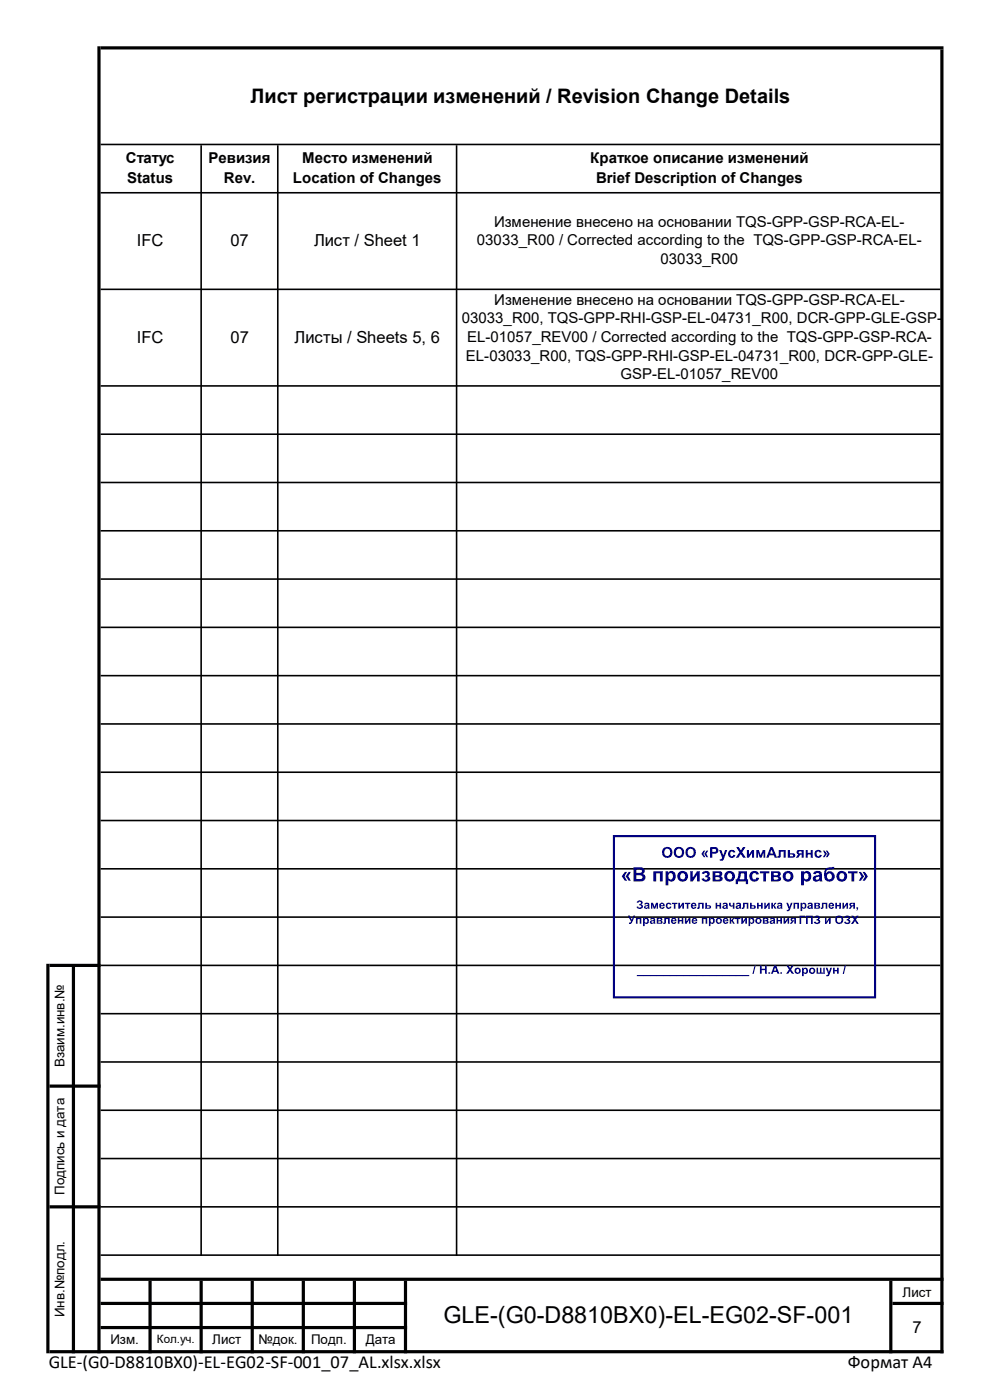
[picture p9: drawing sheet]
<svg xmlns="http://www.w3.org/2000/svg" width="210mm" height="297mm" viewBox="0 0 210 297" stroke-linecap="round" stroke-linejoin="round" font-family="sans-serif">
<g fill="#000">
<path d="M20.7 9.8h.6v277.3h-.6zM199.5 10.5h.7v276.6h-.7zM42.3 271.7h.7v15.4h-.7zM58.8 30.8h.3v235.6h-.3zM96.7 30.8h.3v235.6h-.3zM9.8 204.5h.7v82.6h-.7zM15.2 205.1h.7v82h-.7zM31.5 271.7h.7v15.4h-.7zM53.2 271.7h.6v15.4h-.6zM64 271.7h.7v15.4h-.7zM74.8 271.7h.7v15.4h-.7zM85.7 271.7h.7v15.4h-.7zM188.6 271.7h.7v15.4h-.7z" fill-rule="evenodd"/>
<path d="M21.3 9.8h178.9v.7h-178.9zM21.3 30.5h178.2v.3h-178.2zM21.3 40.7h178.2v.4h-178.2zM21.3 61.2h178.2v.4h-178.2zM21.3 81.7h178.2v.3h-178.2zM21.3 91.9h178.2v.4h-178.2zM21.3 102.2h178.2v.3h-178.2zM21.3 112.4h178.2v.4h-178.2zM21.3 122.7h178.2v.3h-178.2zM21.3 132.9h178.2v.4h-178.2zM21.3 143.2h178.2v.3h-178.2zM21.3 153.4h178.2v.4h-178.2zM21.3 163.7h178.2v.3h-178.2zM21.3 173.9h178.2v.3h-178.2zM21.3 184.1h178.2v.4h-178.2zM21.3 194.4h178.2v.3h-178.2zM21.3 204.6h178.2v.4h-178.2zM21.3 214.9h178.2v.3h-178.2zM21.3 225.1h178.2v.4h-178.2zM10.5 230.1h10.8v.7h-10.8zM21.3 235.4h178.2v.3h-178.2zM21.3 245.6h178.2v.4h-178.2zM21.3 255.9h178.2v.3h-178.2zM21.3 266.1h178.2v.3h-178.2zM21.3 271.1h178.9v.6h-178.9zM189.3 276.2h10.9v.7h-10.9zM21.3 281.3h65.1v.7h-65.1zM10.5 286.4h189.7v.7h-189.7z" fill-rule="evenodd"/>
<path d="M10.5 204.5h10.8v.6h-10.8zM10.5 255.7h10.8v.7h-10.8zM42.5 30.8h.3v235.6h-.3zM21.3 276.2h65.1v.7h-65.1z" fill-rule="evenodd"/>
</g>
<path d="M130.2 177.4h55.4v34.2h-55.4z" fill="none" stroke="#000080" stroke-width=".45"/>
<g fill="#000080">
<path d="M132.6 185h.4l-.5 .9 .5 1h-.4l-.7-1zM133.4 185h.4l-.5 .9 .5 1h-.4l-.7-1zM134.4 184h1.2a.8 .8 0 0 1 1 .3 .8 .8 0 0 1-.2 1.1 .83 .83 0 0 1 .5 1 .83 .83 0 0 1-1 .6h-1.5zM135 184.5v.7a.88 .88 0 0 0 1.2-.4l-.2-.3zM135 185.7v.8h.9a.44 .44 0 0 0 .4-.6 .44 .44 0 0 0-.7-.2zM138.6 184.8h2v2.2h-.6v-1.7h-.8v1.7h-.6zM141.2 184.8h.5v.3a.91 .91 0 0 1 1.1-.2 .91 .91 0 0 1 .6 1 .91 .91 0 0 1-.5 1 .91 .91 0 0 1-1.1-.2v1.1h-.6zM141.9 185.4a.63 .63 0 0 0-.1 .8 .63 .63 0 0 0 .8 .2 .67 .67 0 0 0 .1-.8 .67 .67 0 0 0-.7-.3zM143.7 185.9a1.15 1.15 0 0 1 2.3 0 1.15 1.15 0 0 1-2.3 0zM144.4 185.4a.61 .61 0 0 0 0 1 .61 .61 0 0 0 .9-.2 .6 .6 0 0 0-.1-.8 .6 .6 0 0 0-.8 0zM146.4 184.8h.6v1.4l.9-1.4h.5v2.2h-.5v-1.4l-.9 1.4h-.6zM149.1 185a.79 .79 0 0 1 1-.2 .79 .79 0 0 1 .4 .9l-.3 .2a.62 .62 0 0 1 .4 .8 .62 .62 0 0 1-.8 .3 .95 .95 0 0 1-1-.6l.5-.1 .4 .3h.3l.1-.4-.5-.1v-.4a.32 .32 0 0 0 .4-.2 .32 .32 0 0 0-.2-.4 .32 .32 0 0 0-.4 .2h-.5zM151.2 184.8h1.3a.59 .59 0 0 1 .6 .2 .59 .59 0 0 1 0 .7l-.2 .2a.58 .58 0 0 1 .4 .7 .58 .58 0 0 1-.7 .4h-1.4zM151.8 185.2v.5h.6l.2-.2-.1-.3zM151.8 186.1v.5h.7l.2-.2-.1-.3zM153.6 185.9a1.15 1.15 0 0 1 2.3 0 1.15 1.15 0 0 1-2.3 0zM154.4 185.4a.61 .61 0 0 0-.1 1 .61 .61 0 0 0 1-.2 .6 .6 0 0 0-.1-.8 .6 .6 0 0 0-.8 0zM156.7 184.8h1.8v1.7h.2v1.1h-.5v-.6h-1.7v.6h-.4v-1.1h.2l.2-.4zM157.2 185.3l-.3 1.2h1v-1.2zM159.3 185.1a1.06 1.06 0 0 1 1.7 .4l-.6 .1v-.2a.49 .49 0 0 0-.6-.1 .49 .49 0 0 0-.2 .6l.1 .5 .2 .2 .4-.1 .2-.3 .6 .1a1.12 1.12 0 0 1-1.7 .5 1.12 1.12 0 0 1-.1-1.7zM161.2 184.8h2v.5h-.7v1.7h-.6v-1.7h-.7zM163.6 184.8h1.2a.59 .59 0 0 1 .7 .2 .59 .59 0 0 1 0 .7l-.3 .2a.58 .58 0 0 1 .5 .7 .58 .58 0 0 1-.7 .4h-1.4zM164.2 185.2v.5h.6l.2-.2-.1-.3zM164.2 186.1v.5h.7l.2-.2-.1-.3zM166 185.9a1.15 1.15 0 0 1 2.3 0 1.15 1.15 0 0 1-2.3 0zM166.8 185.4a.61 .61 0 0 0-.1 1 .61 .61 0 0 0 1-.2 .6 .6 0 0 0-.1-.8 .6 .6 0 0 0-.8 0zM169.9 184.8h.6v.3a.91 .91 0 0 1 1.1-.2 .91 .91 0 0 1 .5 1 .91 .91 0 0 1-.5 1 .91 .91 0 0 1-1.1-.2v1.1h-.6zM170.7 185.4a.63 .63 0 0 0-.2 .8 .63 .63 0 0 0 .9 .2 .67 .67 0 0 0 .1-.8 .67 .67 0 0 0-.7-.3zM172.7 185a.95 .95 0 0 1 1.1-.3 .95 .95 0 0 1 .6 .9l.1 1.4h-.6l-.1-.2a.73 .73 0 0 1-1 .2 .73 .73 0 0 1-.1-1.1l1.1-.3a.4 .4 0 0 0-.4-.4 .4 .4 0 0 0-.4 .3l-.5-.1zM173.1 186.1l-.1 .2a.44 .44 0 0 0 .6 .3 .44 .44 0 0 0 .2-.7zM175.1 184.3l.6-.3 1.3-.1a.81 .81 0 0 1-.9 .5 .73 .73 0 0 0-.9 .9 1.08 1.08 0 0 1 1.9 .3 1.08 1.08 0 0 1-1.2 1.4 1.19 1.19 0 0 1-1.1-1.5zM175.6 185.5a.58 .58 0 0 0-.1 .9 .58 .58 0 0 0 .9-.2 .57 .57 0 0 0-.1-.7 .57 .57 0 0 0-.7 0zM177.4 185.9a1.15 1.15 0 0 1 2.3 0 1.15 1.15 0 0 1-2.3 0zM178.2 185.4a.61 .61 0 0 0-.1 1 .61 .61 0 0 0 1-.2 .6 .6 0 0 0-.1-.8 .6 .6 0 0 0-.8 0zM179.9 184.8h2v.5h-.7v1.7h-.6v-1.7h-.7zM183 185h.5l.6 .9-.6 1h-.5l.5-1zM182.2 185h.4l.7 .9-.7 1h-.4l.5-1z"/>
<path d="M135.3 191.1a.55 .55 0 0 1 .8-.1 .55 .55 0 0 1 0 .8l-.1 .1a.55 .55 0 0 1 .3 .8 .55 .55 0 0 1-.8 .1l-.5-.4 .4-.1a.32 .32 0 0 0 .3 .2 .32 .32 0 0 0 .3-.3l-.4-.1v-.3l.3-.1v-.3l-.2-.1-.3 .2-.3-.1zM136.8 191.7a.56 .56 0 0 1 .6-.2 .56 .56 0 0 1 .4 .5v.8h-.3l-.1-.1a.42 .42 0 0 1-.6 .1 .42 .42 0 0 1 0-.6l.6-.2a.23 .23 0 0 0-.2-.3 .23 .23 0 0 0-.2 .2h-.3zM137 192.3v.1a.26 .26 0 0 0 .3 .1 .26 .26 0 0 0 .1-.3zM138.1 191.5h.4l.3 .9 .4-.9h.4v1.3h-.3v-.8l-.3 .8h-.3l-.3-.8v.8h-.3zM140 191.7a.62 .62 0 0 1 .7-.1 .62 .62 0 0 1 .3 .7h-.8l.2 .3 .3-.2h.3a.65 .65 0 0 1-1 .3 .65 .65 0 0 1 0-1zM140.3 191.8l-.1 .3h.5l-.2-.3zM141.4 191.7l.7-.2 .3 .4-.3 .1-.2-.2a.42 .42 0 0 0-.3 .4 .42 .42 0 0 0 .3 .4l.2-.3 .3 .1a.65 .65 0 0 1-.9 .3 .65 .65 0 0 1-.1-1zM142.5 191.5h1.2v.3h-.4v1h-.4v-1h-.4zM143.9 191.5h.3v.8l.5-.8h.4v1.3h-.3v-.8l-.6 .8h-.3zM145.3 191.5h1.1v.3h-.4v1h-.3v-1h-.4zM146.7 191.7a.62 .62 0 0 1 .8-.1 .62 .62 0 0 1 .3 .7h-.9l.2 .3 .3-.2h.3a.65 .65 0 0 1-.9 .3 .65 .65 0 0 1-.1-1zM147 191.8l-.1 .3h.5l-.2-.3zM148.1 191.5h1.2v1.3h-.4v-1h-.4l-.1 .9-.5 .1v-.2l.2-.1zM149.6 191.5h.4v.6l.8 .1-.1 .5-1.1 .1zM150 192.3v.3l.5-.1-.1-.2zM151.8 191.5h.3v.5h.5v-.5h.4v1.3h-.4v-.5h-.5v.5h-.3zM153.4 191.7a.56 .56 0 0 1 .6-.2 .56 .56 0 0 1 .4 .5v.8h-.3v-.1a.42 .42 0 0 1-.7 .1 .42 .42 0 0 1 0-.6l.6-.2a.23 .23 0 0 0-.2-.3 .23 .23 0 0 0-.2 .2h-.3zM153.6 192.3v.1a.26 .26 0 0 0 .3 .1 .26 .26 0 0 0 .1-.3zM154.7 191.5h.3v.3a.28 .28 0 0 0 .2 .3 .28 .28 0 0 0 .3 0v-.6h.3v1.3h-.3v-.5a.58 .58 0 0 1-.7-.1 .58 .58 0 0 1-.1-.7zM156.2 191.7a.56 .56 0 0 1 .6-.2 .56 .56 0 0 1 .4 .5l.1 .8h-.4v-.1a.42 .42 0 0 1-.6 .1 .42 .42 0 0 1-.1-.6l.7-.2a.23 .23 0 0 0-.3-.3 .23 .23 0 0 0-.2 .2h-.3zM156.5 192.3l-.1 .1a.26 .26 0 0 0 .3 .1 .26 .26 0 0 0 .2-.3zM157.6 191.5h1.2v1.3h-.4v-1h-.4l-.1 .9-.5 .1v-.2l.2-.1zM159.1 191.5h.3v.6l.9 .1-.1 .5-1.1 .1zM159.4 192.3v.3l.6-.1-.1-.2zM160.6 191.5h.4v.5h.4v-.5h.4v1.3h-.4v-.5h-.4v.5h-.4zM162.1 191.5h.3v.8l.6-.8h.3v1.3h-.3v-.8l-.6 .8h-.3zM163.6 191.5h.4v.5h.1a.46 .46 0 0 1 .6-.5v.2l-.2 .1a.38 .38 0 0 0-.2 .3 .38 .38 0 0 0 .2 .3l.2 .4h-.3l-.4-.5v.5h-.4zM164.9 191.7a.56 .56 0 0 1 .7-.2 .56 .56 0 0 1 .3 .5l.1 .8h-.3l-.1-.1a.42 .42 0 0 1-.6 .1 .42 .42 0 0 1-.1-.6l.7-.2a.23 .23 0 0 0-.2-.3 .23 .23 0 0 0-.3 .2h-.3zM165.2 192.3l-.1 .1a.26 .26 0 0 0 .4 .1 .26 .26 0 0 0 .1-.3zM166.8 191.5h.4l.3 .9 .3-.9h.3l-.6 1.6-.2 .2h-.4v-.3h.3l.1-.2zM168.3 191.5h1.2v1.3h-.4v-1h-.4v1h-.4zM169.8 191.5h.4v.2a.58 .58 0 0 1 .7 .1 .58 .58 0 0 1 0 .7 .58 .58 0 0 1-.7 .1v.7h-.4zM170.3 191.9l-.1 .5 .2 .1a.36 .36 0 0 0 .3-.4 .36 .36 0 0 0-.4-.2zM171.4 191.7a.56 .56 0 0 1 .6-.2 .56 .56 0 0 1 .4 .5l.1 .8h-.4v-.1a.42 .42 0 0 1-.6 .1 .42 .42 0 0 1-.1-.6l.7-.2a.23 .23 0 0 0-.2-.3 .23 .23 0 0 0-.3 .2h-.3zM171.7 192.3l-.1 .1a.26 .26 0 0 0 .4 .1 .26 .26 0 0 0 .1-.3zM172.7 191.5l1.1 .1 .1 .3-.2 .2 .3 .3-.1 .3-1.2 .1zM173.1 191.7v.4l.5-.2-.1-.1zM173.1 192.3v.3l.5-.1v-.2zM174.4 191.5h1.1v1.3h-.3v-1h-.5l-.1 .9-.5 .1v-.2l.2-.1zM175.9 191.7a.62 .62 0 0 1 .7-.1 .62 .62 0 0 1 .3 .7h-.8l.2 .3 .3-.2h.3a.65 .65 0 0 1-1 .3 .65 .65 0 0 1 0-1zM176.2 191.8l-.1 .3h.5l-.2-.3zM177.2 191.5h.4v.5h.4v-.5h.4v1.3h-.4v-.5h-.4v.5h-.4zM178.7 191.5h.3v.8l.6-.8h.3v1.3h-.3v-.8l-.6 .8h-.3zM180.2 191.7l1.2-.2v1.3h-.4v-.5l-.3 .1-.2 .4h-.4l.4-.6-.3-.2zM180.6 191.8v.2l.4 .1v-.4zM181.7 192.5h.3v.4l-.3 .3 .2-.4h-.2z"/>
<path d="M133.2 194.2h.4l.4 .9 .4-.9h.3l-.6 1.4-.3 .4h-.4v-.3h.3l.2-.2zM134.9 194.7h1.2v1.3h-.4v-1h-.5v1h-.3zM136.4 194.7h.3v.2a.58 .58 0 0 1 .8 .1 .58 .58 0 0 1 0 .7 .58 .58 0 0 1-.7 .1v.7h-.4zM136.8 195v.6l.2 .1a.36 .36 0 0 0 .3-.4 .36 .36 0 0 0-.5-.3zM138 194.8a.56 .56 0 0 1 .6-.1 .56 .56 0 0 1 .4 .5l.1 .8h-.4v-.1a.42 .42 0 0 1-.6 .1 .42 .42 0 0 1-.1-.6l.6-.2a.23 .23 0 0 0-.2-.3 .23 .23 0 0 0-.2 .2l-.3-.1zM138.3 195.5l-.1 .1a.26 .26 0 0 0 .3 .1 .26 .26 0 0 0 .1-.3zM139.3 194.7l1.1 .1 .1 .2-.2 .3 .3 .3-.1 .3-1.2 .1zM139.7 194.9v.3l.5-.1-.1-.1zM139.7 195.4v.4l.5-.1-.1-.2zM140.9 194.7h1.2v1.3h-.4v-1h-.4l-.1 .9-.5 .1v-.3h.2zM142.5 194.9a.62 .62 0 0 1 .7-.1 .62 .62 0 0 1 .3 .6h-.8l.2 .4 .3-.2h.3a.65 .65 0 0 1-1 .3 .65 .65 0 0 1 0-1zM142.7 195v.2h.5l-.2-.2zM143.8 194.7h.3v.5h.5v-.5h.4v1.3h-.4v-.5h-.5v.5h-.3zM145.3 194.7h.3v.8l.5-.8h.4v1.3h-.4v-.8l-.5 .8h-.3zM146.9 194.9a.62 .62 0 0 1 .7-.1 .62 .62 0 0 1 .3 .6h-.8l.2 .4 .3-.2h.3a.65 .65 0 0 1-1 .3 .65 .65 0 0 1 0-1zM147.2 195l-.1 .2h.5l-.2-.2zM148.9 194.7h1.1v1.3h-.3v-1h-.5v1h-.3zM150.4 194.7h.3v.2a.58 .58 0 0 1 .8 .1 .58 .58 0 0 1 0 .7 .58 .58 0 0 1-.8 .1v.7h-.3zM150.8 195v.6l.1 .1a.36 .36 0 0 0 .4-.4 .36 .36 0 0 0-.5-.3zM151.8 195.3a.7 .7 0 0 1 1.4 0 .7 .7 0 0 1-1.4 0zM152.2 195.4a.35 .35 0 0 0 .7 0 .35 .35 0 0 0-.7 0zM153.5 194.9a.62 .62 0 0 1 .7-.1 .62 .62 0 0 1 .3 .6h-.8l.2 .4 .3-.2h.3a.65 .65 0 0 1-1 .3 .65 .65 0 0 1 0-1zM153.8 195l-.1 .2h.5l-.2-.2zM154.8 194.7h.3v.5h.2a.46 .46 0 0 1 .5-.5v.2h-.1a.38 .38 0 0 0-.2 .4 .38 .38 0 0 0 .2 .3l.2 .4h-.4l-.4-.6v.6h-.3zM155.9 194.7h1.2v.3h-.4v1h-.4v-1h-.4zM157.3 194.7h.3v.8l.5-.8h.3v1.3h-.3v-.8l-.5 .8h-.3zM158.8 194.7h.3v.2a.58 .58 0 0 1 .8 .1 .58 .58 0 0 1 0 .7 .58 .58 0 0 1-.8 .1v.7h-.3zM159.2 195v.6l.1 .1a.36 .36 0 0 0 .4-.4 .36 .36 0 0 0-.5-.3zM160.2 195.3a.7 .7 0 0 1 1.4 0 .7 .7 0 0 1-1.4 0zM160.6 195.4a.35 .35 0 0 0 .7 0 .35 .35 0 0 0-.7 0zM161.8 194.7l1.1 .1 .1 .2-.2 .3 .3 .3-.1 .3-1.2 .1zM162.2 194.9v.3l.5-.1-.1-.1zM162.2 195.4v.4l.5-.1-.1-.2zM163.4 194.8a.56 .56 0 0 1 .6-.1 .56 .56 0 0 1 .4 .5l.1 .8h-.4v-.1a.42 .42 0 0 1-.6 .1 .42 .42 0 0 1-.1-.6l.7-.2a.23 .23 0 0 0-.2-.3 .23 .23 0 0 0-.3 .2l-.3-.1zM163.7 195.5l-.1 .1a.26 .26 0 0 0 .4 .1 .26 .26 0 0 0 .1-.3zM164.7 194.7h.4v.5h.4v-.5h.4v1.3h-.4v-.5h-.4v.5h-.4zM166.2 194.7h.4v.8l.5-.8h.3v1.3h-.3v-.8l-.5 .8h-.4zM167.7 194.9l1.2-.2v1.3h-.4v-.5l-.2 .1-.3 .4h-.4l.4-.6-.3-.2zM168.1 195v.2l.4 .1v-.4z"/>
<path d="M169.6 194.3h1.2v.2h-.8v1.5h-.4zM171 194.3h1.4v1.7h-.3v-1.5h-.7v1.5h-.4zM172.9 194.4a.55 .55 0 0 1 .8-.2 .55 .55 0 0 1 0 .8v.1a.55 .55 0 0 1 .2 .8 .55 .55 0 0 1-.8 .1l-.5-.4 .4-.1a.32 .32 0 0 0 .3 .2 .32 .32 0 0 0 .3-.3l-.4-.1v-.3l.3-.1 .1-.3-.3-.1-.3 .2h-.3zM175 194.7h.3v.8l.6-.8h.3v1.3h-.3v-.8l-.6 .8h-.3zM177.2 195.1a.9 .9 0 0 1 1.8 0 .9 .9 0 0 1-1.8 0zM177.7 194.7a.59 .59 0 0 0-.1 .8 .59 .59 0 0 0 .9 0 .59 .59 0 0 0-.1-.8l-.4-.2zM179.3 194.4a.55 .55 0 0 1 .8-.2 .55 .55 0 0 1 0 .8v.1a.55 .55 0 0 1 .2 .8 .55 .55 0 0 1-.8 .1l-.5-.4 .4-.1a.32 .32 0 0 0 .3 .2 .32 .32 0 0 0 .3-.3l-.4-.1v-.3l.3-.1v-.3l-.2-.1-.3 .2h-.3zM180.6 194.3h.4l.4 .5 .3-.5h.4l-.5 .8 .6 .9h-.4l-.4-.6-.4 .6h-.5l.7-.9z"/>
<path d="M135.1 206.9h1.4v.2h-1.4zM136.5 206.9h1.4v.2h-1.4zM137.9 206.9h1.4v.2h-1.4zM139.3 206.9h1.4v.2h-1.4zM140.7 206.9h1.4v.2h-1.4zM142.1 206.9h1.4v.2h-1.4zM143.5 206.9h1.4v.2h-1.4zM144.9 206.9h1.4v.2h-1.4zM146.3 206.9h1.4v.2h-1.4zM147.7 206.9h1.4v.2h-1.4zM149.1 206.9h1.4v.2h-1.4zM150.5 206.9h1.4v.2h-1.4zM151.9 206.9h1.4v.2h-1.4zM153.3 206.9h1.4v.2h-1.4zM154.7 206.9h1.4v.2h-1.4zM156.1 206.9h1.4v.2h-1.4zM157.5 206.9h1.4v.2h-1.4zM160.1 204.8h.2l-.4 1.8h-.3zM161.2 204.8h.4v.7h.7v-.7h.4v1.8h-.4v-.8h-.7v.8h-.4zM163 206.3h.4v.3h-.4zM164.2 204.8h.4l.8 1.8h-.4l-.2-.4h-.7l-.2 .4h-.4zM164.4 205.2l-.2 .7h.5zM165.5 206.3h.4v.3h-.4zM166.8 204.8h.4l.4 .6 .4-.6h.4l-.6 .9 .6 .9h-.4l-.4-.6-.4 .6h-.4l.6-.9zM168.5 205.9a.7 .7 0 0 1 1.4 0 .7 .7 0 0 1-1.4 0zM168.9 206a.36 .36 0 0 0 .7 0 .36 .36 0 0 0-.7 0zM170.1 205.3h.4v.2a.59 .59 0 0 1 .8 .1 .59 .59 0 0 1 0 .7 .59 .59 0 0 1-.8 .1v.7h-.4zM170.6 205.6l-.1 .6 .2 .1a.36 .36 0 0 0 .4-.4 .36 .36 0 0 0-.5-.3zM171.6 205.9a.7 .7 0 0 1 1.4 0 .7 .7 0 0 1-1.4 0zM172 206a.36 .36 0 0 0 .7 0 .36 .36 0 0 0-.7 0zM173.2 205.3h.3v1h.4v-1h.4v1h.4v-1h.3v1.3h-1.8zM175.2 205.3h.3l.3 .9 .4-.9h.3l-.6 1.6-.2 .2h-.4v-.3h.2l.2-.2zM176.7 205.3h.4v.5h.5v-.5h.3v1.3h-.3v-.5h-.5v.5h-.4zM179.2 204.8h.3l-.5 1.8h-.2z"/>
<path d="M140.4 180.8a1.15 1.15 0 0 1 2.3 0 1.15 1.15 0 0 1-2.3 0zM141.1 180.3a.75 .75 0 0 0-.1 1 .75 .75 0 0 0 .9 .2 .74 .74 0 0 0 .2-1.1 .74 .74 0 0 0-1-.1zM142.9 180.8a1.15 1.15 0 0 1 2.3 0 1.15 1.15 0 0 1-2.3 0zM143.6 180.3a.75 .75 0 0 0-.2 1 .75 .75 0 0 0 1 .2 .74 .74 0 0 0 .2-1.1 .74 .74 0 0 0-1-.1zM145.4 180.8a1.15 1.15 0 0 1 2.3 0 1.15 1.15 0 0 1-2.3 0zM146.1 180.3a.75 .75 0 0 0-.2 1 .75 .75 0 0 0 1 .2 .74 .74 0 0 0 .2-1.1 .74 .74 0 0 0-1-.1zM149.3 180.5h.3l-.4 .6 .4 .8h-.3l-.5-.8zM149.9 180.5h.3l-.4 .6 .4 .8h-.3l-.5-.8zM150.6 179.7h.8a.75 .75 0 0 1 1 .7 .75 .75 0 0 1-1 .7h-.3v.9h-.5zM151.1 180.1v.6h.5a.31 .31 0 0 0 .3-.3 .31 .31 0 0 0-.2-.3zM152.6 180.3h.4l.4 1.2 .4-1.2h.5l-.6 1.6a.73 .73 0 0 1-1 .7v-.3l.3-.1 .2-.2zM154.7 180.5a.8 .8 0 0 1 1.3 .3l-.4 .1-.3-.3a.48 .48 0 0 0-.4 .6 .48 .48 0 0 0 .6 .4l.1-.3 .4 .1a.84 .84 0 0 1-1.2 .5 .84 .84 0 0 1-.1-1.4zM156.2 179.7h.5l.5 .7 .4-.7h.5l-.7 1.1 .8 1.2h-.5l-.5-.8-.6 .8h-.5l.8-1.2zM158.4 180.3h.5v1.1l.6-1.1h.5v1.7h-.5v-1.1l-.6 1.1h-.5zM160.4 180.3h.6l.4 1.2 .4-1.2h.5v1.7h-.3v-1.1l-.4 1.1h-.4l-.4-1.1v1.1h-.4zM163.4 179.7h.5l.9 2.3h-.5l-.2-.5h-.9l-.2 .5h-.5zM163.7 180.2l-.3 .9h.6zM165.2 180.3h1.5v1.7h-.5v-1.3h-.6v1.1l-.2 .2h-.5v-.4h.3zM167.1 180.3h.5v.7l1 .1a.5 .5 0 0 1 0 .7 .5 .5 0 0 1-.5 .2h-1zM167.6 181.3v.4l.7-.2-.1-.2zM169.1 180.5l.4-.2h1v1.7h-.4v-.7l-.4 .1-.4 .6h-.5l.6-.7-.4-.4zM169.5 180.7v.3h.6v-.4zM170.9 180.3h.5v.6h.6v-.6h.4v1.7h-.4v-.7h-.6v.7h-.5zM173 180.5a.8 .8 0 0 1 1.3 .3l-.4 .1-.3-.3a.48 .48 0 0 0-.4 .6 .48 .48 0 0 0 .6 .4l.1-.3 .4 .1a.84 .84 0 0 1-1.2 .5 .84 .84 0 0 1-.1-1.4zM175.2 180.5h.3l.5 .7-.5 .7h-.3l.4-.7zM174.6 180.5h.3l.5 .7-.5 .7h-.3l.4-.7z"/>
</g>
<text font-size="5" x="94.1" y="280.7">GLE-(G0-D8810BX0)-EL-EG02-SF-001</text>
<text font-size="4.2" x="53.2" y="21.8">Лист регистрации изменений / Revision Change Details</text>
<g font-size="3.9">
<text x="10.3" y="290.3">GLE-(G0-D8810BX0)-EL-EG02-SF-001_07_AL.xlsx.xlsx</text>
<text x="179.9" y="290.3">Формат А4</text>
</g>
<g font-size="3.5">
<text x="29" y="52.2">IFC</text>
<text x="48.9" y="52.2">07</text>
<text x="66.6" y="52.2">Лист / Sheet 1</text>
<text x="29" y="72.7">IFC</text>
<text x="48.9" y="72.7">07</text>
<text x="62.5" y="72.7">Листы / Sheets 5, 6</text>
<text x="193.6" y="282.7">7</text>
</g>
<g font-size="3.2">
<text x="26.7" y="34.7">Статус</text>
<text x="44.2" y="34.7">Ревизия</text>
<text x="64.1" y="34.7">Место изменений</text>
<text x="125.2" y="34.7">Краткое описание изменений</text>
<text x="27" y="38.8">Status</text>
<text x="47.5" y="38.8">Rev.</text>
<text x="62.1" y="38.8">Location of Changes</text>
<text x="126.4" y="38.8">Brief Description of Changes</text>
<text x="101.2" y="52.1">03033_R00 / Corrected according to the TQS-GPP-GSP-RCA-EL-</text>
<text x="104.8" y="48.1">Изменение внесено на основании TQS-GPP-GSP-RCA-EL-</text>
<text x="140.1" y="56">03033_R00</text>
<text x="104.9" y="64.7">Изменение внесено на основании TQS-GPP-GSP-RCA-EL-</text>
<text x="98" y="68.6">03033_R00, TQS-GPP-RHI-GSP-EL-04731_R00, DCR-GPP-GLE-GSP-</text>
<text x="98.8" y="76.5">EL-03033_R00, TQS-GPP-RHI-GSP-EL-04731_R00, DCR-GPP-GLE-</text>
<text x="99.1" y="72.6">EL-01057_REV00 / Corrected according to the TQS-GPP-GSP-RCA-</text>
<text x="131.7" y="80.4">GSP-EL-01057_REV00</text>
</g>
<g font-size="2.8">
<text x="13.7" y="226.4" transform="rotate(-90 13.7 226.4)">Взаим.инв.№</text>
<text x="13.7" y="253.4" transform="rotate(-90 13.7 253.4)">Подпись и дата</text>
<text x="191.5" y="275.2">Лист</text>
<text x="13.7" y="279.4" transform="rotate(-90 13.7 279.4)">Инв.№подл.</text>
<text x="23.4" y="285">Изм.</text>
<text x="45" y="285">Лист</text>
<text x="54.8" y="285">№док.</text>
<text x="66" y="285">Подп.</text>
<text x="77.6" y="285">Дата</text>
</g>
<text font-size="2.5" x="33.3" y="284.9">Кол.уч.</text>
</svg>
